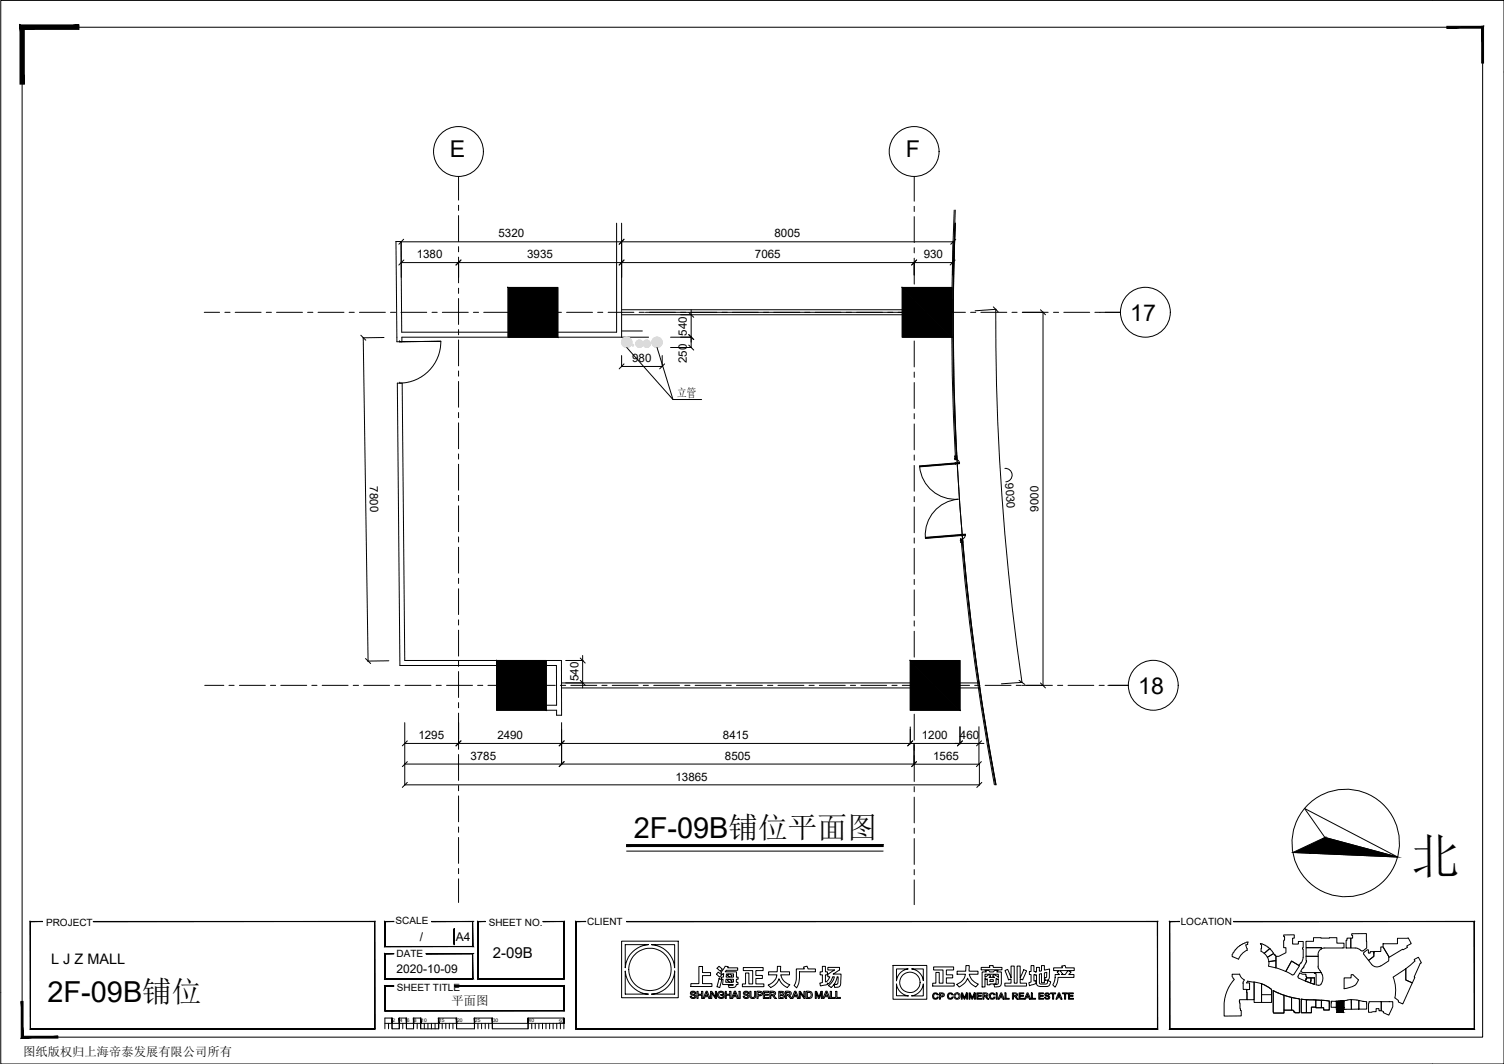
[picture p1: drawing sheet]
<svg xmlns="http://www.w3.org/2000/svg" width="420mm" height="297mm" viewBox="0 0 420 297" stroke-linecap="round" stroke-linejoin="round" font-family="sans-serif">
<g fill="none" stroke="#000" stroke-width=".28">
<path d="M128.1 49.3v6.6M128.1 57.3v1.4M255.4 49.3v6.9M255.4 57.6v1.4M128.1 60.2v7.2M128.1 68.9v1.4M128.1 71.8v7.2M255.4 60.5v7.2M255.4 69.2v1.4M255.4 72.1v7.2M57.1 87.2h4.2M62.8 87.2h1.5"/>
<path d="M65.7 87.2h7.2M74.4 87.2h1.4M77.3 87.2h7.2M85.9 87.2h1.5M88.9 87.2h7.2M97.5 87.2h1.5M100.4 87.2h7.3M109.1 87.2h1.4M112 87.2h7.2M120.7 87.2h1.4M123.6 87.2h7.2M128.1 80.5v1.4"/>
<path d="M128.1 83.3v7.3M128.1 92v1.5M128.1 94.9v7.2M132.2 87.2h1.5M135.1 87.2h7.3M143.8 87.2h1.5M146.7 87.2h7.3M155.4 87.2h1.4M158.3 87.2h7.2M167 87.2h1.4M169.9 87.2h7.2M178.6 87.2h1.4"/>
<path d="M181.4 87.2h7.3M190.1 87.2h1.5M193 87.2h7.2M201.7 87.2h1.5M204.6 87.2h7.2M213.3 87.2h1.4M216.2 87.2h7.2M224.8 87.2h1.5M227.8 87.2h7.2M236.4 87.2h1.5M239.3 87.2h7.2M248 87.2h1.4"/>
<path d="M250.9 87.2h7.2M255.4 80.8v1.4M255.4 83.6v7.3M255.4 92.3v1.5M255.4 95.2v7.2M259.5 87.2h1.5M262.5 87.2h7.2M271.1 87.2h1.5M274 87.2h7.3M282.7 87.2h1.4M285.6 87.2h7.2M294.3 87.2h1.4"/>
<path d="M297.2 87.2h7.2M305.9 87.2h1.4M308.7 87.2h4.4M128.1 103.6v1.4M128.1 106.5v7.2M128.1 115.2v1.4M128.1 118.1v7.2M255.4 103.9v1.5M255.4 106.8v7.2M255.4 115.5v1.4M255.4 118.3v7.3M128.1 126.7v1.5"/>
<path d="M128.1 129.6v7.2M128.1 138.3v1.5M255.4 127v1.5M255.4 129.9v7.2M255.4 138.6v1.5M128.1 141.2v7.2M128.1 149.9v1.4M128.1 152.8v7.2M255.4 141.5v7.2M255.4 150.2v1.4M255.4 153.1v7.2M128.1 161.4v1.5"/>
<path d="M128.1 164.4v7.2M128.1 173v1.5M128.1 175.9v7.3M255.4 161.7v1.5M255.4 164.7v7.2M255.4 173.3v1.5M255.4 176.2v7.3M57.2 191.3h5.3M64 191.3h1.4M66.9 191.3h7.2M75.6 191.3h1.4M78.4 191.3h7.3"/>
<path d="M87.1 191.3h1.5M90 191.3h7.2M98.7 191.3h1.5M101.6 191.3h7.2M110.3 191.3h1.4M113.2 191.3h7.2M121.8 191.3h1.5M124.8 191.3h7.2M128.1 184.6v1.4M128.1 187.5v7.2M128.1 196.2v1.4M128.1 199.1v7.2"/>
<path d="M133.4 191.3h1.5M136.3 191.3h7.3M145 191.3h1.4M147.9 191.3h7.2M156.5 191.3h1.5M159.5 191.3h7.2M168.1 191.3h1.5M171 191.3h7.3M179.7 191.3h1.4M182.6 191.3h7.2M191.3 191.3h1.4M194.2 191.3h7.2"/>
<path d="M202.9 191.3h1.4M205.7 191.3h7.3M214.4 191.3h1.5M217.3 191.3h7.3M226 191.3h1.5M228.9 191.3h7.2M237.6 191.3h1.4M240.5 191.3h7.2M249.2 191.3h1.4M252.1 191.3h7.2M255.4 184.9v1.4M255.4 187.8v7.2"/>
<path d="M255.4 196.5v1.4M255.4 199.4v7.2M260.7 191.3h1.5M263.6 191.3h7.2M272.3 191.3h1.5M275.2 191.3h7.2M283.9 191.3h1.4M286.8 191.3h7.2M295.4 191.3h1.5M298.4 191.3h7.2M307 191.3h1.5M309.9 191.3h5.4"/>
<path d="M128.1 207.8v1.4M128.1 210.6v7.3M128.1 219.3v1.5M255.4 208.1v1.4M255.4 210.9v7.3M255.4 219.6v1.5M128.1 222.2v7.2M128.1 230.9v1.5M128.1 233.8v7.2M255.4 222.5v7.2M255.4 231.2v1.4M255.4 234.1v7.2"/>
<path d="M128.1 242.5v1.4M128.1 245.3v6.7M255.4 242.8v1.4M255.4 245.6v6.9"/>
</g>
<!-- layer: 0 -->
<g fill="none" stroke="#000" stroke-width=".28">
<path d="M.2 .1h420v296.9h-420zM6.2 7.6h408v281.9h-408zM112.8 66.8l-1.4 1.4M112.8 72.6l-1.4 1.4M128.8 72.6l-1.4 1.4M174.3 72.6l-1.3 1.4M174.3 66.8l-1.3 1.4M256.1 72.6l-1.4 1.4M266.8 72.6l-1.4 1.4M267 66.8l-1.4 1.4M100.8 93.6l1.4 1.4M175.1 97l12.9 14.5h8"/>
<path d="M192.4 96.3l1.4 1.4M192.4 93.4l1.4 1.4M192.4 87.2l1.4 1.4M277.5 85.7l1.3 1.4M290.7 86.5l1.4 1.4M174.3 101.6l-1.3 1.4M185.7 101.6l-1.4 1.4M102.1 183.8l1.4 1.4M162.1 189.9l1.4 1.4M162.1 183.7l1.4 1.4M284.7 189.9l1.6 1.2M290.7 190.7l1.4 1.4"/>
<path d="M113.8 212.6l-1.4 1.4M113.8 206.8l-1.4 1.4M113.8 218.4l-1.4 1.4M128.8 206.8l-1.4 1.4M157.6 212.6l-1.4 1.4M157.6 206.8l-1.4 1.4M255 206.8l-1.4 1.4M256 212.6l-1.3 1.4M268.9 206.8l-1.4 1.4M274.2 212.6l-1.4 1.4M274.2 206.8l-1.4 1.4M274.3 218.4l-1.4 1.4"/>
<path d="M175 237.6h71.7M361.2 238l29.2 1.3M364.4 225.7l26 13.6-20.3-5.5zM107.5 285.7h50v1.5M108.5 285.7v1.5M109.5 285.7v1.5M111.5 285.7v1.5M112.5 285.7v1.5M113.5 285.7v1.5M115.5 285.7v1.5M116.5 285.7v1.5M117.5 285.7v1.5"/>
<path d="M118.5 285.7v1.5M119.5 285.7v1.5M120.5 285.7v1.5M121.5 285.7v1.5M122.6 285.7v1.5M123.5 285.7v1.5M124.5 285.7v1.5M125.5 285.7v1.5M126.5 285.7v1.5M127.6 285.7v1.5M132.5 285.7v1.5M133.5 285.7v1.5"/>
<path d="M134.5 285.7v1.5M135.6 285.7v1.5M136.5 285.7v1.5M137.5 285.7v1.5M147.5 285.7v1.5M148.5 285.7v1.5M149.5 285.7v1.5M150.5 285.7v1.5M151.6 285.7v1.5M152.5 285.7v1.5M153.5 285.7v1.5M154.5 285.7v1.5"/>
<path d="M155.5 285.7v1.5M156.5 285.7v1.5M157.5 284.2h-10v3h-10v-3h-5v3h-4.9v-3h-5v3h-5.1v-3h-2v3h-2v-3h-2v3h-2v-3h-2v3"/>
<circle cx="375.9" cy="235.3" r="15"/>
</g>
<g fill="#000" stroke="#000" stroke-width=".28">
<path d="M373.7 279.6h1.7zM374.5 279.5l.9-.1zM373.5 281.8h1.8v.8z"/>
<path d="M413.9 7.9v9.7h.5zM413.9 7.9l.5-.5v10.2zM404.2 7.9h9.7l.5-.5zM404.2 7.4h10.2l-10.2 .5z"/>
<path d="M5.6 7v16.5h1.2zM5.6 7l1.2 1.2v15.3zM5.6 7l1.2 1.2 15.3-1.2zM6.8 8.2l15.3-1.2v1.2z"/>
<path d="M175 235.8v.5l71.7-.5zM175 236.3l71.7-.5v.5z"/>
<path d="M370.1 233.8l20.3 5.5-24.3-1.1zM361.2 238l4.9 .2 4-4.4z"/>
<path d="M26.1 257.2h78.6zM26.1 257.3l78.6-.1zM104.7 257.2v30.1zM104.6 257.3l.1 30zM8.5 287.3h96.2zM8.5 287.3l96.1-.1zM8.5 257.2v30.1zM8.5 257.2v30zM8.5 257.2h3.4zM8.5 257.3l3.4-.1z"/>
<path d="M120.6 257.2h11.5zM120.6 257.3l11.5-.1zM132 257.3l.1 7zM132 257.3l.1 7zM107.5 264.3h24.6zM107.5 264.3l24.5-.1zM107.5 257.2v7.1zM107.5 257.2l.1 7zM107.5 257.2h2.5zM107.6 257.3l2.4-.1z"/>
<path d="M126.9 259.3v4.4zM126.9 259.3v4.4z"/>
<path d="M151.7 257.2h5.9zM151.7 257.3l5.9-.1zM157.6 257.2v16.1zM157.5 257.3l.1 16zM133.5 273.3h24.1zM133.5 273.3l24-.1zM133.5 257.2v16.1zM133.5 257.2l.1 16zM133.5 257.2h2.1zM133.6 257.3l2-.1z"/>
<path d="M175 257.2h148.4zM175 257.3l148.4-.1zM323.4 257.2v30.1zM323.3 257.3l.1 30zM160.9 287.3h162.5zM160.9 287.3l162.4-.1zM160.9 257.2v30.1zM160.9 257.2l.1 30zM160.9 257.2h2.7zM161 257.3l2.6-.1z"/>
<path d="M344.6 257.2h67.3zM344.6 257.3l67.3-.1zM411.9 257.2v30.1zM411.9 257.3v30zM326.7 287.3h85.2zM326.7 287.3l85.2-.1zM326.7 257.2v30.1zM326.7 257.2l.1 30zM326.7 257.2h2.8zM326.8 257.3l2.7-.1z"/>
<path d="M5.9 279.6l.5 9.7v-9.7zM5.9 279.6l.5 9.7-.5 .5zM6.4 289.3l-.5 .5 10.3-.5zM5.9 289.8l10.3-.5v.5z"/>
<path d="M119 266.2h13.1zM119 266.3l13.1-.1zM132 266.3l.1 7zM132 266.3l.1 7zM107.5 273.3h24.6zM107.5 273.3l24.5-.1zM107.5 266.2v7.1zM107.5 266.2l.1 7zM107.5 266.2h2.5zM107.6 266.3l2.4-.1z"/>
<path d="M127 275.2h30.6zM127 275.3l30.6-.1zM157.6 275.2v7zM157.5 275.3l.1 6.9zM107.5 282.2h50.1zM107.5 282.2l50-.1zM107.5 275.2v7zM107.5 275.2l.1 6.9zM107.5 275.2h2.5zM107.6 275.3l2.4-.1z"/>
<path d="M374.5 279.5l.9 .1zM373.7 279.6h1.7zM373.3 279.6h2.1z"/>
<path d="M373.3 279.6l2.1 1.6v-1.6zM373.3 279.6l2.1 1.6h-2.1z"/>
<path d="M109.5 284.2l.1 1.5zM109.5 284.2l.1 1.5z"/>
<path d="M111.5 284.2l.1 1.5zM111.5 284.2l.1 1.5z"/>
<path d="M113.5 284.2l.1 1.5zM113.5 284.2l.1 1.5z"/>
<path d="M115.5 284.2l.1 1.5zM115.5 284.2l.1 1.5z"/>
<path d="M117.5 284.2l.1 1.5zM117.5 284.2l.1 1.5z"/>
<path d="M122.5 284.2l.1 1.5zM122.5 284.2l.1 1.5z"/>
<path d="M127.5 284.2l.1 1.5zM127.5 284.2l.1 1.5z"/>
<path d="M132.5 284.2l.1 1.5zM132.5 284.2l.1 1.5z"/>
<path d="M137.5 284.2l.1 1.5zM137.5 284.2l.1 1.5z"/>
<path d="M147.5 284.2l.1 1.5zM147.5 284.2l.1 1.5z"/>
<path d="M157.5 284.2l.1 1.5zM157.5 284.2l.1 1.5z"/>
<path d="M373.5 281.8h1.8zM373.5 281.8h1.9z"/>
<path d="M373.5 282.6h1.8zM373.5 281.8l1.8 .8h-1.8z"/>
<path d="M373.5 281.2l1.9 .6v-.6zM373.5 281.2l1.9 .6h-1.9z"/>
</g>
<!-- layer: HS-CURVE-PAVE-JNT -->
<g fill="none" stroke="#000" stroke-width=".28">
<path d="M266.6 58.7a706.9 706.9 0 0 0 .3 69.1h.3a725 725 0 0 1-.3-69.1M110.6 67.4h1.4l.2 25.3h29.7M110.6 67.4l.3 28h1.4v-1.3h68.9M172.3 62.3v30.4h-16.5M173.7 62.3v31.8M266.9 62.3a701.9 701.9 0 0 0 11.3 156.8M111.6 95.4h.1M111.6 95.4l11.5-.1-11.5 .1M123.1 95.3a11.6 11.6 0 0 1-11.4 11.7M141.9 80.2h13.9v13.9h-13.9zM173.7 92.4h5.8M173.7 86.5h78.4"/>
<path d="M173.7 87.9h78.4M252.1 80.2h13.8v13.9h-13.8zM265.9 87.2h.4M111.7 107h.1M256.9 130.1l11.2-1v.3l-11.2 .9zM256.9 130.3a10 10 0 0 0 10.8 9.1M266.7 127.3l.2 .6 .3-.1v.3h-.4zM266.8 128.2a1.16 1.16 0 0 1 1.3 1.1l-11.2 .9M266.9 129.1v.6M267.2 127.3l.1 .9-.5 .1v-.2h.5zM267.2 129.4h-.6M267.3 128h-.7"/>
<path d="M267.7 139.4a10 10 0 0 0-9.2 10.6M268.1 129.3l-11.2 .9M258.5 150.1l11.2-.8a1.16 1.16 0 0 1-1.1 1.2M258.5 150l11.2-.9v.3l-11.2 .9zM268.4 150.7l-.1-.3 .6 .1 .1 .9-.2-.8-.4 .1v.8l.1-.6h.3v-.2M268.5 149.1l.1 .5M268.8 150.9h-.3a707.1 707.1 0 0 0 9.3 68.2M268.8 150.9a711.9 711.9 0 0 0 9.3 68.2M268.8 149.3l-.6 .1M268.9 150.7l-.7 .1M269.7 149.3l-11.2 .9M138.7 184.4h13.9v13.9h-13.9z"/>
<path d="M138.7 185.8h-27l-.7-78.8h1.4l.7 77.4h43.7l.1 15.3h-1.4v-1.4h-2.9M152.6 185.8h2.8l.1 11.1h-2.9M156.8 190.7h97.5M156.8 192.1h97.5M254.3 184.4h13.9v13.9h-13.9zM268.2 190.7h5.3M268.2 192.1h5.5"/>
<circle cx="266.9" cy="129.4" r=".11"/>
<circle cx="268.5" cy="149.4" r=".11"/>
</g>
<!-- layer: WALL -->
<g fill="#000" stroke="#000" stroke-width=".28">
<path d="M141.9 80.2l13.9 13.9v-13.9zM141.9 80.2l13.9 13.9h-13.9z"/>
<path d="M252.1 80.2l13.8 13.9v-13.9zM252.1 80.2l13.8 13.9h-13.8z"/>
<path d="M138.7 184.4l13.9 13.9v-13.9zM138.7 184.4l13.9 13.9h-13.9z"/>
<path d="M254.3 184.4l13.9 13.9v-13.9zM254.3 184.4l13.9 13.9h-13.9z"/>
</g>
<g fill="none" stroke="#000" stroke-width=".28">
<path d="M266.9 62.3a703 703 0 0 0 11.4 156.8M347.6 273.5l-.7-.5-.6-1h-2.1v.7l.3 .4a.59 .59 0 0 1-.2 1l-1.3 2-.8 2.5-.2 1.4v3.7l4.8-.1v-1.5h-.3l-.1-.5-.1-2.5h2.1l-.1-2.9h-1l-.1-1.9 .4-.7M348 263.8l.4 1M348.4 265.3l-1.4 1-1 1.4M348.4 264.8v.5M348.5 263.6l.1-.6a5.6 5.6 0 0 0-4.2 3.3 .53 .53 0 0 0 0 .8l1.6 .7M348.6 273.9l1.7 .3 .1 4.9h-2l-.1-2.8h.8v-1.9h-.9zM348.6 263.6l-.5 .2M350.3 274.2l2.1 .4M350.4 274.2v5.7h2v-5.3M352.1 263.4l.3 .4-.1 1.8M352.1 263.4l1.4 .5 1.3 .9"/>
<path d="M352.3 265.6l.8 .5M352.4 274.6l1.5 .7 1.3 .9-1.5-1zM352.4 274.6v3.1h2.8v-1.4v3.6h-2.8zM354 267.2l.5 1.2M354.1 267.2l1.7-1 .6 .7v1.3l-1.9 .3 1.9-.3v2l-2-.5M354.5 268.4l-.1 1.3M354.8 264.8l-1.6 1.3 .9 1.1M354.8 264.8l1 1.4-1.7 1M355.7 276.6l3 1.2M355.7 276.5l.1 6.3h2.9v-.8h2.5l.5 .7h1.3v-3.9h-.2M355.7 276.5l.1 6.3h2.9v-4.9v4.1h2.1v-3.5M355.7 276.5l3 1.3"/>
<path d="M356.4 270.2l2.8 1M358.7 277.8l2.1 .6M359.2 271.2l1.7 .9M359.2 271.2l1.6-2.9 2.2 1.3-1.5 2.4-.5 .2M360.8 278.4l1.9 .4M360.8 278.5v3.5h.4l.5 .7h1.3v-3.9h-.2M363.1 271.6l.8 .4h.9v.7h.2v.3l-.3 .9-2-1-.1-.3zM363.5 278.9l1.8 .2zM363.5 279v3.7h1.5v-3.6v3.6h1.4v-1.5h1.2v-2l-.5-.1 4.2 .4v2.5h-1.5v-.7l-3.4-.1v1.5h-2.9zM364 267.3l-.3 1.2-.8 1.1-2.1-1.3-1.6 2.9M364.1 267.3v-2.3h-.2l.2-2.2h-1.4v.8h-1.6v-1.7h.5v-.9h-3v.5h.3v.9l-.3 .2v2h.6v1.4l-1.9 1h-.9v3.2M364.9 268.6l-.7 1.2 .1 .1-1 1.3 .6 .3h5.2h-1.9v.2l.5 .2v3"/>
<path d="M364.9 268.6v-1.6h3.4v2.8M365 273h2.2v1.8l-2.5-.9zM365 273h1.2l-.2 1.4-1.3-.5zM365.3 279.1h1.8M366.2 273h1v1.8l-1.2-.4zM367.6 279.2l1.5 .1v2h-1.5zM367.7 274.9l.6 .2M368.2 269.7l.1 .6M368.3 270.3l.7 1a2.66 2.66 0 0 1-.4 3.8h-.3M369.1 279.2l2.2 .3v2.5h-1.5v-.7h-.7zM371.9 279.5l1.4 .1v1.6h-1.4zM373.7 279.6h-.4"/>
<path d="M375 264.6l.5 .1v-1.4h-2v-1.5h-6.6v1h-2.1l.1 1.8h4.2v.3v-.3h-4.2v2.4h3.4v-.4M375 264.7h-4.9a1.8 1.8 0 0 0-1.9 1.9M375.4 279.4l-1.7 .1M375.4 279.4l-.1 3.2h-1.8l-.2-3M376.3 261.9h1.1v2.8h-1.4v-2.2h.3zM376.6 279.2l-1.2 .2M377.5 279.1v2.7h2.1v-2.5l-.5-.1M377.5 279.1v2.7h-2.1v-2.4M377.5 279.1l1.6 .1M377.5 279.1l-1 .1M378.9 274.6a4.8 4.8 0 0 1-3.4 1.4M378.9 274.6l.6-1-1.5-1.5h-.6v.9h-1.9v3"/>
<path d="M379.6 279.3l2.2 .3v2.1h-2.2zM380.8 265.4l-.4 .1-1.4-.8h-1.6v-2.8h.5v-.8h-.3v-.4l4.1-.1 .1 4.1-1 .8M381.1 265.8l-.1 .6M381.1 265.8l.9-.6h.3v.9h.5v-.4h1v1.3l-1.5 1.1-1.3-1.7M382.4 279.6h3.5v2.6h-.7v-.6h-.8v.8l-2.1 .2zM383.2 269.2a1.93 1.93 0 0 0 2.5 .4M383.2 269.3l-.9-1.2 1.5-1.1v-1.4h1.9v-1.2h.7l1.5 2.6v1.3l-2.2 1.4M383.8 266.1h.1M385.9 279.6h3.2v1.4l-1.1 2.4-1.6-.7 .1-.3-.6-.2zM386.4 263.5h4v-1.6l3-.1 .9 1.6-1.3 .7 .2 .4-1.2 .7-.2-.2-3.8 2.3-1.6-2.9zM392.7 270.5v3.1l1.8 .8-2.6 5.9-1.2-.6v-.4l-1-.7M392.7 270.5l-3.5 2.3a10.3 10.3 0 0 1 .5 5.8"/>
<path d="M395.3 268.3l-.2-.4 1.1-.7 .9 1.6-.4 .2-2.2 5.4-1.8-.8v-3.1M395.3 268.3l-2.6 2.1"/>
</g>
<!-- layer: DIM -->
<g fill="none" stroke="#000" stroke-width=".28">
<path d="M112.1 67.4v10.1M112.1 73.3h154M112.1 67.5h154.2M128.1 73.2v4.3M173.7 67.4v10.1M255.4 73.2v3.6M266.1 73.2v3.6M266.3 67.4v5.9M101.5 94.3l1.3 90.3M107.3 94.2l-5.9 .1M173.7 99.3v3.1M185 99.3v3.1"/>
<path d="M187.3 97h5.9M187.3 94.1h5.9M190.2 87.9h3M193.1 86.5v10.5M278.2 86.3a706.7 706.7 0 0 0 7.3 104.2M278.3 86.3l-5.9 .5M285.6 87.2h5.9M291.4 87.2v104.1M307.3 87.2h5.8M173.7 102.3h11.3M280.7 130.8a1.88 1.88 0 0 1 2 1.7 1.88 1.88 0 0 1-1.7 2M108.6 184.5l-5.9 .1"/>
<path d="M158 190.7h4.9M158 184.4h4.9M162.8 183v9.1M285.6 191.3h5.9M285.6 190.5l-5.9 .4M309.5 191.3h5.8M113.1 207.5h161.8M113.1 201.7v17.5M113.1 213.3h142.3M113.1 219.1h160.5M128.1 201.7v6M156.9 201.7v11.7"/>
<path d="M254.3 202.9v4.8M255.4 207.5v5.9M255.4 213.3h18.1M268.2 202.9v4.8M273.5 202.9v10.5M273.6 213.3v5.9"/>
<circle cx="128.1" cy="42.3" r="7"/>
<circle cx="255.4" cy="42.3" r="7"/>
<circle cx="320" cy="87.2" r="7"/>
<circle cx="322.2" cy="191.3" r="7"/>
</g>
<g fill="none" stroke="#d9d9d9" stroke-width=".28">
<path d="M173.7 95.3l1.6 1.7M173.7 95.4l1.6 1.6M173.7 95.5l1.5 1.5M173.7 95.6l1.3 1.4M173.7 95.7l1.3 1.3M173.7 95.2l1.8 1.8M173.7 95.8l1.1 1.2M173.7 96l1 1M173.7 95.1l1.9 1.8M173.8 94.9l1.9 2M173.8 96.1l.7 .8M173.9 96.4l.4 .4"/>
<path d="M173.9 94.7l2 2.1M173.9 94.7l2.1 2M174 94.6l2 2.1M174 94.6l2.1 2M174.1 94.5l2 2.1M174.2 94.5l2 2M174.2 94.4l2 2.1M174.2 94.4l2.1 2M174.4 94.3l2 2-2.1-2M174.5 94.3l1.9 1.9M174.6 94.2l1.8 1.9-1.9-1.8M174.7 94.2l1.8 1.8"/>
<path d="M174.8 94.2l1.7 1.7M174.8 94.1l1.7 1.7M174.9 94.1l1.6 1.6M175 94.1l1.5 1.6M175.1 94.1l1.4 1.4M175.2 94.1l1.3 1.3M175.3 94.1l1.2 1.2M175.5 94.2l1 1M175.6 94.2l.8 .8M175.9 96.8l-2-2 1.9 2M176.6 96.4l.2 .2M176.6 96.3l.3 .3"/>
<path d="M176.6 96.3l.3 .2M176.7 96.2l.3 .3M176.7 96.2l.3 .2M176.9 96.2l.1 .1M177.6 96.1l.9 .9M177.6 95.7l1.3 1.3M177.6 95.8l1.2 1.2M177.6 95.9l1.1 1.1M177.7 95.7l1.2 1.2M177.7 96.3l.7 .6M177.7 96.4l.5 .5M177.7 95.5l1.5 1.3"/>
<path d="M177.7 95.6l1.3 1.3M177.9 95.2l1.5 1.4M178.2 95l1.4 1.4M178.3 95l1.3 1.3M178.4 95l1.2 1.3M178.4 94.9l1.2 1.3M178.5 94.9l2 2.1M178.6 94.9l2 2.1M178.7 94.9l2 2.1M178.8 94.9l2 2.1M178.9 95l.7 .7M179.1 95.1l.4 .4"/>
<path d="M179.3 96.7l-1.5-1.4 1.4 1.5M179.5 96.5l-1.4-1.4 1.4 1.5M179.7 95.7l1.3 1.2M179.7 95.7l1.2 1.3M179.7 96.3l.7 .6M179.7 95.6l1.4 1.3M179.8 96.4l.4 .5M179.8 95.4l1.5 1.4M179.9 95.3l1.4 1.5M180 95.3l1.4 1.4M180 95.2l1.4 1.4M180 95.2l1.5 1.3"/>
<path d="M180.3 95l1.3 1.4-1.4-1.3M180.3 95l1.4 1.3M180.4 95l1.3 1.3M180.5 94.9l1.2 1.3M180.6 94.9l1.1 1.2M180.6 94.9l1.1 1.1M180.8 94.9l.9 1M180.8 94.9l.9 .9M181 95l.7 .7M181.2 95.1l.4 .4M181.2 96.8l-1.4-1.4 1.3 1.5M182.1 95.3l1.7 1.7"/>
<path d="M182.1 95.4l1.6 1.6M182.1 95.5l1.5 1.5M182.1 95.6l1.5 1.4M182.1 95.7l1.3 1.3M182.1 95.8l1.2 1.2M182.2 95.2l1.8 1.8M182.2 95.2l1.7 1.8M182.2 95.9l1 1.1M182.2 95.1l1.9 1.8M182.2 96.1l.8 .8M182.2 94.9l2 1.9M182.3 94.9l2 1.9"/>
<path d="M182.3 96.3l.6 .5M182.3 94.8l2 2M182.4 94.7l2 2.1M182.4 94.7l2 2M182.5 94.6l2 2M182.5 94.6l2.1 2M182.6 94.5l2 2M182.6 94.5l2.1 2M182.7 94.4l2 2M182.8 94.4l1.9 2M182.8 94.3l2 2M183 94.2l1.9 1.9"/>
<path d="M183.1 94.2l1.8 1.8M183.2 94.2l1.8 1.8M183.3 94.2l1.7 1.7M183.3 94.1l1.7 1.7M183.4 94.1l1.6 1.6M183.5 94.1l1.5 1.5M183.6 94.1l1.4 1.4M183.7 94.1l1.3 1.3M183.9 94.2l1.1 1.1M184 94.2l.9 .9M184.2 94.3l.7 .6M184.4 94.4l.3 .3"/>
<path d="M184.9 96.2l-2-1.9 1.9 2"/>
</g>
<!-- layer: 0 -->
<g fill="none" stroke="#d9d9d9" stroke-width=".28">
<circle cx="175.1" cy="95.6" r="1.46"/>
<circle cx="176.8" cy="96.4" r=".23"/>
<circle cx="178.6" cy="95.9" r="1.04"/>
<circle cx="180.7" cy="95.9" r="1.04"/>
<circle cx="183.5" cy="95.6" r="1.46"/>
</g>
<!-- layer: L02-COV -->
<path d="M266.8 62.3l-.5 24.9h-86" fill="none" stroke="#000" stroke-width=".28"/>
<path d="M183.6 97l4.4 14.5" fill="none" stroke="#000" stroke-width=".28"/>
<g fill="none" stroke="#000" stroke-width=".28">
<path d="M173.7 262.7h15.8v15.8h-15.8zM174.7 263.7h6.4a7 7 0 0 0-6.4 6.5zM174.7 271.1a6.9 6.9 0 0 0 6.4 6.4h-6.4zM182 277.5a6.8 6.8 0 0 0 6.5-6.4v6.4zM182 263.7h6.5v6.5a6.9 6.9 0 0 0-6.5-6.5zM192.9 277a.87 .87 0 0 1 1.5 .3l-.3 .1-.3-.4-.5 .1a.7 .7 0 0 0 .8 .6 .62 .62 0 0 1 .3 .8 .62 .62 0 0 1-.9 .3l-.5-.2-.2-.4 .3-.1 .2 .3 .5 .1 .3-.1-.1-.4a.91 .91 0 0 1-1.1-1zM194.7 276.8h.3v.8h1v-.8h.3v2h-.3v-.9h-1v.9h-.3zM195.2 269.8h1.1v1.7h2.2v.9h-2.2v2.2h2.6v.8h-5.9v-.8h2.2zM197.3 276.7h.3l.8 2.1h-.3l-.2-.6h-.9l-.2 .6h-.4zM197.4 277.1l.3 .9h-.6zM198.5 276.8h.1a2.47 2.47 0 0 1 1.3 1.5v-1.5h.3v2h-.3l-1.1-1.7v1.7h-.3zM200.6 271.4l1 .7-.6 .7-.8-.8z"/>
<path d="M200.8 276.9l.9-.1 .4 .2 .2 .3-.2 .1a.7 .7 0 0 0-1-.3 .7 .7 0 0 0-.1 1.1 .7 .7 0 0 0 1 0v-.3h-.6v-.2h.9v.6a1.05 1.05 0 0 1-1.6 .2 1.05 1.05 0 0 1 .1-1.6zM200.8 269.8l1 .7-.5 .7-1-.9zM200.9 273.2l.7 .3-.5 2.2-.8-.2zM202.6 269.8l.9 .1-.2 .3h2.8v.7h-2.5a.67 .67 0 0 0-1 .4h3.1v1.5h.5v.6h-.5v.8h.5v.7h-.5a1.3 1.3 0 0 1-2.1 .6l-.1-.4h1.3l.1-.2h-3l.1-1.5h-.5v-.6l.6-.1 .1-.9-.3 .3-.5-.6zM202.6 276.8h.3v.8h1v-.8h.3v2h-.3v-.9h-1v.9h-.3zM202.8 273.4h.8l-.4 .4 .7 .4h-1.2zM203 271.9h.6l-.4 .4 .7 .5h-1zM203.8 273.4h1.1v.8h-.8l.4-.3zM203.8 271.9h1.1v.9h-.8l.4-.4zM205.1 276.7h.4l.8 2.1h-.3l-.2-.6h-.9l-.2 .6h-.4zM205.3 277.1l.4 .9h-.7zM206.5 276.8h.3v2h-.3z"/>
<path d="M207.6 270.1h5.6v.9h-2v1.3h1.8v.9h-1.8v1.5h2.2v.7h-6v-.7h.9v-3.1h.9v3.1h1.1v-3.7h-2.7zM207.7 277a.87 .87 0 0 1 1.5 .3l-.3 .1-.3-.4-.5 .1a.7 .7 0 0 0 .9 .6 .63 .63 0 0 1 .2 .9 .63 .63 0 0 1-.9 .2l-.5-.2-.2-.4 .3-.1 .2 .3 .5 .1 .3-.3-.1-.2a.9 .9 0 0 1-1.1-1zM209.5 276.8h.3a1.74 1.74 0 0 0 .3 1.7 .98 .98 0 0 0 .7-1.5v-.2h.3v.6a.91 .91 0 0 1-.7 1.4 .91 .91 0 0 1-.9-1.3zM211.5 276.7a1.19 1.19 0 0 1 1.5 .8 1.15 1.15 0 0 1-1.2 .5v.8h-.3zM211.8 277.1a.66 .66 0 0 1 .9 .4l-.9 .2zM213.2 276.7h1.6v.4h-1.2v.5h1.1v.3h-1.1v.6h1.2v.3h-1.6zM214.7 271.3h2.4l.1-1.5h.9v1.5h2.5v.8h-2.5a3.8 3.8 0 0 0 2.5 2.8l-.6 .8a4.3 4.3 0 0 1-2.4-2.5 4.2 4.2 0 0 1-2.3 2.5l-.7-.7a3.8 3.8 0 0 0 2.4-2.9h-2.3zM215.1 276.7h.5a.76 .76 0 0 1 1 1l-.4 .2 .7 .9h-.4l-.7-.9h-.5v.9h-.2zM215.3 277.1h.4a.32 .32 0 0 1 .6 .1 .32 .32 0 0 1-.4 .4h-.6zM217.6 276.8h.8a.53 .53 0 0 1 .6 .2 .53 .53 0 0 1-.1 .7 .65 .65 0 0 1 .1 .9 .65 .65 0 0 1-.9 .2h-.5zM217.9 277.1h.8a.42 .42 0 0 1-.3 .5 .42 .42 0 0 1-.5-.2zM217.9 277.9h.2a.43 .43 0 0 1 .5 0 .43 .43 0 0 1 .1 .5l-.8 .1z"/>
<path d="M219.4 276.8l.6-.1a.7 .7 0 0 1 .8 .2 .7 .7 0 0 1 0 .9l-.3 .1 .8 .9h-.5l-.7-.9h-.3v.9h-.4zM219.8 277.1h.3a.3 .3 0 0 1 .5 .1 .3 .3 0 0 1-.2 .4h-.6zM222 276.7h.3l.9 2.1h-.4l-.2-.6h-.9l-.2 .6h-.4zM222.2 277.1l.3 .9h-.7zM222.5 270.5h2.2l-.2-.6 .9-.2 .3 .8h2.1v.8h-4.4v1.2a5.9 5.9 0 0 1-.9 3.3l-.7-.7a8 8 0 0 0 .7-3.9zM223.3 276.8h.3l1 1.5v-1.5h.3v2h-.3l-1-1.7v1.7h-.3zM225.2 276.7h.4a1.08 1.08 0 0 1 1.4 1.1 1.08 1.08 0 0 1-1.5 1h-.3zM225.6 277.1a.76 .76 0 0 1 1 .6 .76 .76 0 0 1-1 .7zM227.8 276.8h.3l.7 1.5 .6-1.5h.3v2h-.3l.1-1.7-.2 .4a1.02 1.02 0 0 1-.7 1.2l-.6-1.6v1.7h-.2zM229.7 269.8h.9v1.5h.5v.8h-.5v2a1.86 1.86 0 0 0 1.2-1.4h-.5a.65 .65 0 0 1 .4-1l1.4-.9h-1.8v-.7h3.2a.68 .68 0 0 1-.4 .9l-1.4 .9h2.1a4.9 4.9 0 0 1 0 2.9 1.39 1.39 0 0 1-1.7 .8l-.1-.7-.8 .8-.8-.5a3.9 3.9 0 0 0 1.7-2.5h-.5l-.9 1.7-.3 .3-.3-.3v.5l-1.9 .3-.2-.8 .7-.1v-2.2h-.6v-.8h.6zM230.7 276.7h.4l.8 2.1h-.4l-.2-.6h-.9l-.2 .6h-.3zM230.9 277.1l.3 .9h-.7z"/>
<path d="M231.9 276.8h.4v1.7h1v.3h-1.4zM233.5 276.8h.3v1.7h1v.3h-1.3zM233.8 272.7h.3v1.4a.74 .74 0 0 1-.3 .7 .74 .74 0 0 1-.8 0l.6-1.1zM249.5 269.5h9.4v9.5h-9.4zM250.4 274.7a3.9 3.9 0 0 0 3.3 3.3h-3.3zM250.4 270.5h3.3a3.7 3.7 0 0 0-3.3 3.3zM254.6 278a3.9 3.9 0 0 0 3.3-3.3v3.3zM254.7 270.5h3.2v3.3a3.8 3.8 0 0 0-3.2-3.3zM260.8 269.9h5.6v.9h-2v1.3h1.7v.9h-1.7v1.5h2.2v.8h-6v-.8h.9v-3h.9v3h1v-3.7h-2.6zM260.8 277.3l.4-.1a.71 .71 0 0 1 .9 .5h-.2a.55 .55 0 0 0-.6-.2 .55 .55 0 0 0-.4 .4l-.1 .3a.54 .54 0 0 0 .5 .5 .54 .54 0 0 0 .6-.4l.1 .1a.68 .68 0 0 1-.4 .6 .68 .68 0 0 1-.7-.1 1.12 1.12 0 0 1-.1-1.6zM262.4 277.2h.1a.83 .83 0 0 1 .9 0 .83 .83 0 0 1 .3 .8l-1 .3v.7h-.3zM262.7 277.4l.7 .1a.36 .36 0 0 1-.2 .5 .36 .36 0 0 1-.5-.2z"/>
<path d="M265 277.3l.3-.1a.71 .71 0 0 1 .9 .5h-.2a.55 .55 0 0 0-.5-.2 .55 .55 0 0 0-.5 .4v.3a.54 .54 0 0 0 .5 .5 .54 .54 0 0 0 .5-.4l.2 .1a.68 .68 0 0 1-.4 .6 .68 .68 0 0 1-.8-.1 1.12 1.12 0 0 1 0-1.6zM267.4 271.1h2.4v-1.5h1l-.1 1.5h2.5v.9h-2.4a3.7 3.7 0 0 0 2.5 2.7l-.7 .8a4.3 4.3 0 0 1-2.3-2.4 3.7 3.7 0 0 1-2.5 2.3l-.5-.6a3.7 3.7 0 0 0 2.4-2.8h-2.3zM268.6 277.2h.3l.5 1.4 .6-1.4h.3v1.8h-.3l.1-1.5-.6 1.5h-.2l-.5-1.5v1.5h-.2zM270.7 277.2h.4l.5 1.4 .5-1.4h.4v1.8l-.3-.1v-1.4l-.1 .3a.98 .98 0 0 1-.6 1.1l-.5-1.4v1.5h-.3zM272.9 277.2h1.3v.2h-1v.5h1v.3h-1v.5h1.1v.3h-1.4zM274.1 270.1h2.4l-.1-.5h1.1v.5h2.4v.6h-5.8zM274.4 271.3h1.1l-.2-.4h.9l.3 .4h1a.95 .95 0 0 1 1.3-.4l-.3 .4h1.2v2.8a1.21 1.21 0 0 1-1.5 1.4h-.4l-.1-.7h.7a1.04 1.04 0 0 0 .5-1.4v-.2l-.2 .3-.4-.3-.1 1.5h-1.6v.2h-.8v-1.7l-.4 .3-.2-.3v2.3h-.8zM274.6 277.2h.1a.98 .98 0 0 1 1.3 .6l-.4 .4 .6 .8h-.4l-.5-.8h-.4v.8h-.3zM274.9 277.4h.1a.42 .42 0 0 1 .5 0 .42 .42 0 0 1 .1 .5h-.1a.41 .41 0 0 1-.5 .1 .41 .41 0 0 1-.1-.6zM275.2 272h3.6l.1 .8-1.2-.7-.4 .4 .6 .4h-1.6l.5-.4-.5-.5-1.1 .8zM276.6 273.5h.9v.5h-.9zM276.6 277.3l.9-.1 .5 .5h-.3a.58 .58 0 0 0-.5-.3 .58 .58 0 0 0-.5 .5v.3a.54 .54 0 0 0 .5 .5 .54 .54 0 0 0 .5-.4l.3 .1a.87 .87 0 0 1-1.3 .4 .87 .87 0 0 1-.2-1.3z"/>
<path d="M278.3 277.2h.3v1.8h-.3zM279.6 277.2h.2l.8 1.8h-.4l-.1-.5h-.8l-.2 .5h-.3zM279.7 277.5l.3 .8h-.6zM280.8 271l.7-.3 .9 2.2v-3.2h.9v4.8h.8v-4.8h.9v3.3l1-2.3 .8 .3-1.1 2.5-.7-.3v1.3h1.8v.8h-6.1a.53 .53 0 0 1 .3-.8h1.4v-1.2l-.7 .2zM280.8 277.2h.3v1.5h.8v.3h-1.1zM282.9 277.2h.1a1.02 1.02 0 0 1 1.3 .6l-.5 .4 .6 .8h-.3l-.6-.8h-.4v.8h-.3zM283.1 277.4h.2a.42 .42 0 0 1 .4 0 .42 .42 0 0 1 .2 .5h-.8zM284.7 277.2h1.3v.2h-1.1v.5h1v.3h-1v.5h1.1v.3h-1.3zM286.9 277.2h.3l.8 1.8h-.4l-.2-.5h-.7l-.2 .5h-.3zM287.1 277.5l.3 .8h-.6zM288 269.6h.8v1.6h.4v.2l.4-.1v-1.2h.8v1h.3l.3-.1v-1.4h.8v1.2l1.4-.3v2.1a.88 .88 0 0 1-1.2 1l-.2-.7 .6-.2v-1.2l-.6 .1v2.7h-.8v-2.5l-.6 .2v1.5a.78 .78 0 0 0 .6 1.2h.9a.71 .71 0 0 0 .7-.2 .71 .71 0 0 0 .1-.8l.7 .4a1.11 1.11 0 0 1-1.3 1.3h-.6a2.02 2.02 0 0 1-1.9-.5v-2.8l-.4 .2-.1-.2h-.3v1.8l.5-.1a.75 .75 0 0 1-.6 1.1l-1.1 .3-.2-.7v-.2l.6-.2v-2h-.4v-.9h.4zM288.1 277.2h.3v1.5h.9v.3h-1.2z"/>
<path d="M290.2 277.2h1.3v.2h-1v.5h1v.3h-1v.5h1v.3h-1.3zM292 277.3l.2-.1a.55 .55 0 0 1 .6-.1 .55 .55 0 0 1 .3 .6l-.7-.3-.2 .3 .2 .2a.64 .64 0 0 1 .8 .6 .64 .64 0 0 1-1 .4l-.4-.5 .9 .3 .2-.1v-.3a.71 .71 0 0 1-.8-.2 .71 .71 0 0 1-.1-.8zM293.5 277.2h1.4v.2h-.6v1.6h-.3v-1.6h-.5zM294.3 270.2h2.5l-.2-.5 .9-.2 .2 .7h2.1a.42 .42 0 0 1 .4 .3 .42 .42 0 0 1-.2 .5h-1.6l.8 .3-.6 .8h1.4v.8h-4.4a3.8 3.8 0 0 1-.9 2.6l-.6-.5a5 5 0 0 0 .7-2.9h1.2l-.7-.8 .7-.3h-1.7zM295.7 277.2h.3l.7 1.8h-.3l-.2-.5h-.8l-.1 .5h-.3zM295.9 277.5l.2 .8h-.5zM296.1 271h2.2l-.7 1.1h-1l.3-.2zM296.8 277.2h1.4v.2h-.5v1.6h-.3v-1.6h-.6zM298.5 277.2h1.3v.2h-1v.5h1v.3h-1v.5h1.1v.3h-1.4z"/>
<circle cx="181.6" cy="270.6" r="5.9"/>
<circle cx="254.2" cy="274.3" r="2.85"/>
<circle cx="267.3" cy="278.1" r=".63"/>
<circle cx="267.4" cy="278.1" r=".89"/>
</g>
<text font-size="13.7" x="394.2" y="244.1">北</text>
<g font-size="8.1">
<text x="177" y="234">2F-09B铺位平面图</text>
<text x="13.3" y="279.8">2F-09B铺位</text>
</g>
<g font-size="6.5">
<text x="125.7" y="43.7">E</text>
<text x="253" y="43.7">F</text>
<text x="315.7" y="89.7">17</text>
<text x="318" y="193.8">18</text>
</g>
<text font-size="4.2" x="137.7" y="267.3">2-09B</text>
<text font-size="4" x="14.3" y="269.1">L J Z MALL</text>
<g font-size="3.4">
<text x="117.3" y="262.7">/</text>
<text x="127.3" y="262.7">A4</text>
<text x="110.8" y="271.6">2020-10-09</text>
<text x="126.2" y="280.7">平面图</text>
<text x="6.5" y="294.8">图纸版权归上海帝泰发展有限公司所有</text>
</g>
<text font-size="3.3" x="189.2" y="110.8">立管</text>
<g font-size="3.2">
<text x="139.3" y="66.3">5320</text>
<text x="216.4" y="66.3">8005</text>
<text x="116.4" y="72.1">1380</text>
<text x="147.3" y="72.1">3935</text>
<text x="210.9" y="72.1">7065</text>
<text x="258.1" y="72.1">930</text>
<text x="191.9" y="93.7" transform="rotate(-90 191.9 93.7)">540</text>
<text x="176.6" y="101.1">980</text>
<text x="191.9" y="101.4" transform="rotate(-90 191.9 101.4)">250</text>
<text x="103.3" y="135.8" transform="rotate(89 103.3 135.8)">7800</text>
<text x="280.8" y="134.9" transform="rotate(86 280.8 134.9)">9030</text>
<text x="290.2" y="142.9" transform="rotate(-90 290.2 142.9)">9000</text>
<text x="161.6" y="190.2" transform="rotate(-90 161.6 190.2)">540</text>
<text x="116.9" y="206.3">1295</text>
<text x="138.9" y="206.3">2490</text>
<text x="202" y="206.3">8415</text>
<text x="257.5" y="206.3">1200</text>
<text x="268.2" y="206.3">460</text>
<text x="131.4" y="212.1">3785</text>
<text x="202.5" y="212.1">8505</text>
<text x="260.7" y="212.1">1565</text>
<text x="188.7" y="217.9">13865</text>
</g>
<g font-size="2.8">
<text x="12.9" y="258.6">PROJECT</text>
<text x="110.5" y="258.1">SCALE</text>
<text x="136.5" y="258.4">SHEET NO.</text>
<text x="164" y="258.3">CLIENT</text>
<text x="329.9" y="258.3">LOCATION</text>
<text x="110.8" y="267.3">DATE</text>
<text x="110.9" y="276.6">SHEET TITLE</text>
</g>
<g font-size="1.4">
<text x="109.7" y="285.4">2</text>
<text x="111.7" y="285.4">4</text>
<text x="113.7" y="285.4">6</text>
<text x="115.7" y="285.4">8</text>
<text x="117.7" y="285.4">10</text>
<text x="122.7" y="285.4">15</text>
<text x="127.7" y="285.4">20</text>
<text x="132.7" y="285.4">25</text>
<text x="137.7" y="285.4">30</text>
<text x="147.7" y="285.4">40</text>
<text x="156.1" y="285.5">50</text>
</g>
</svg>
